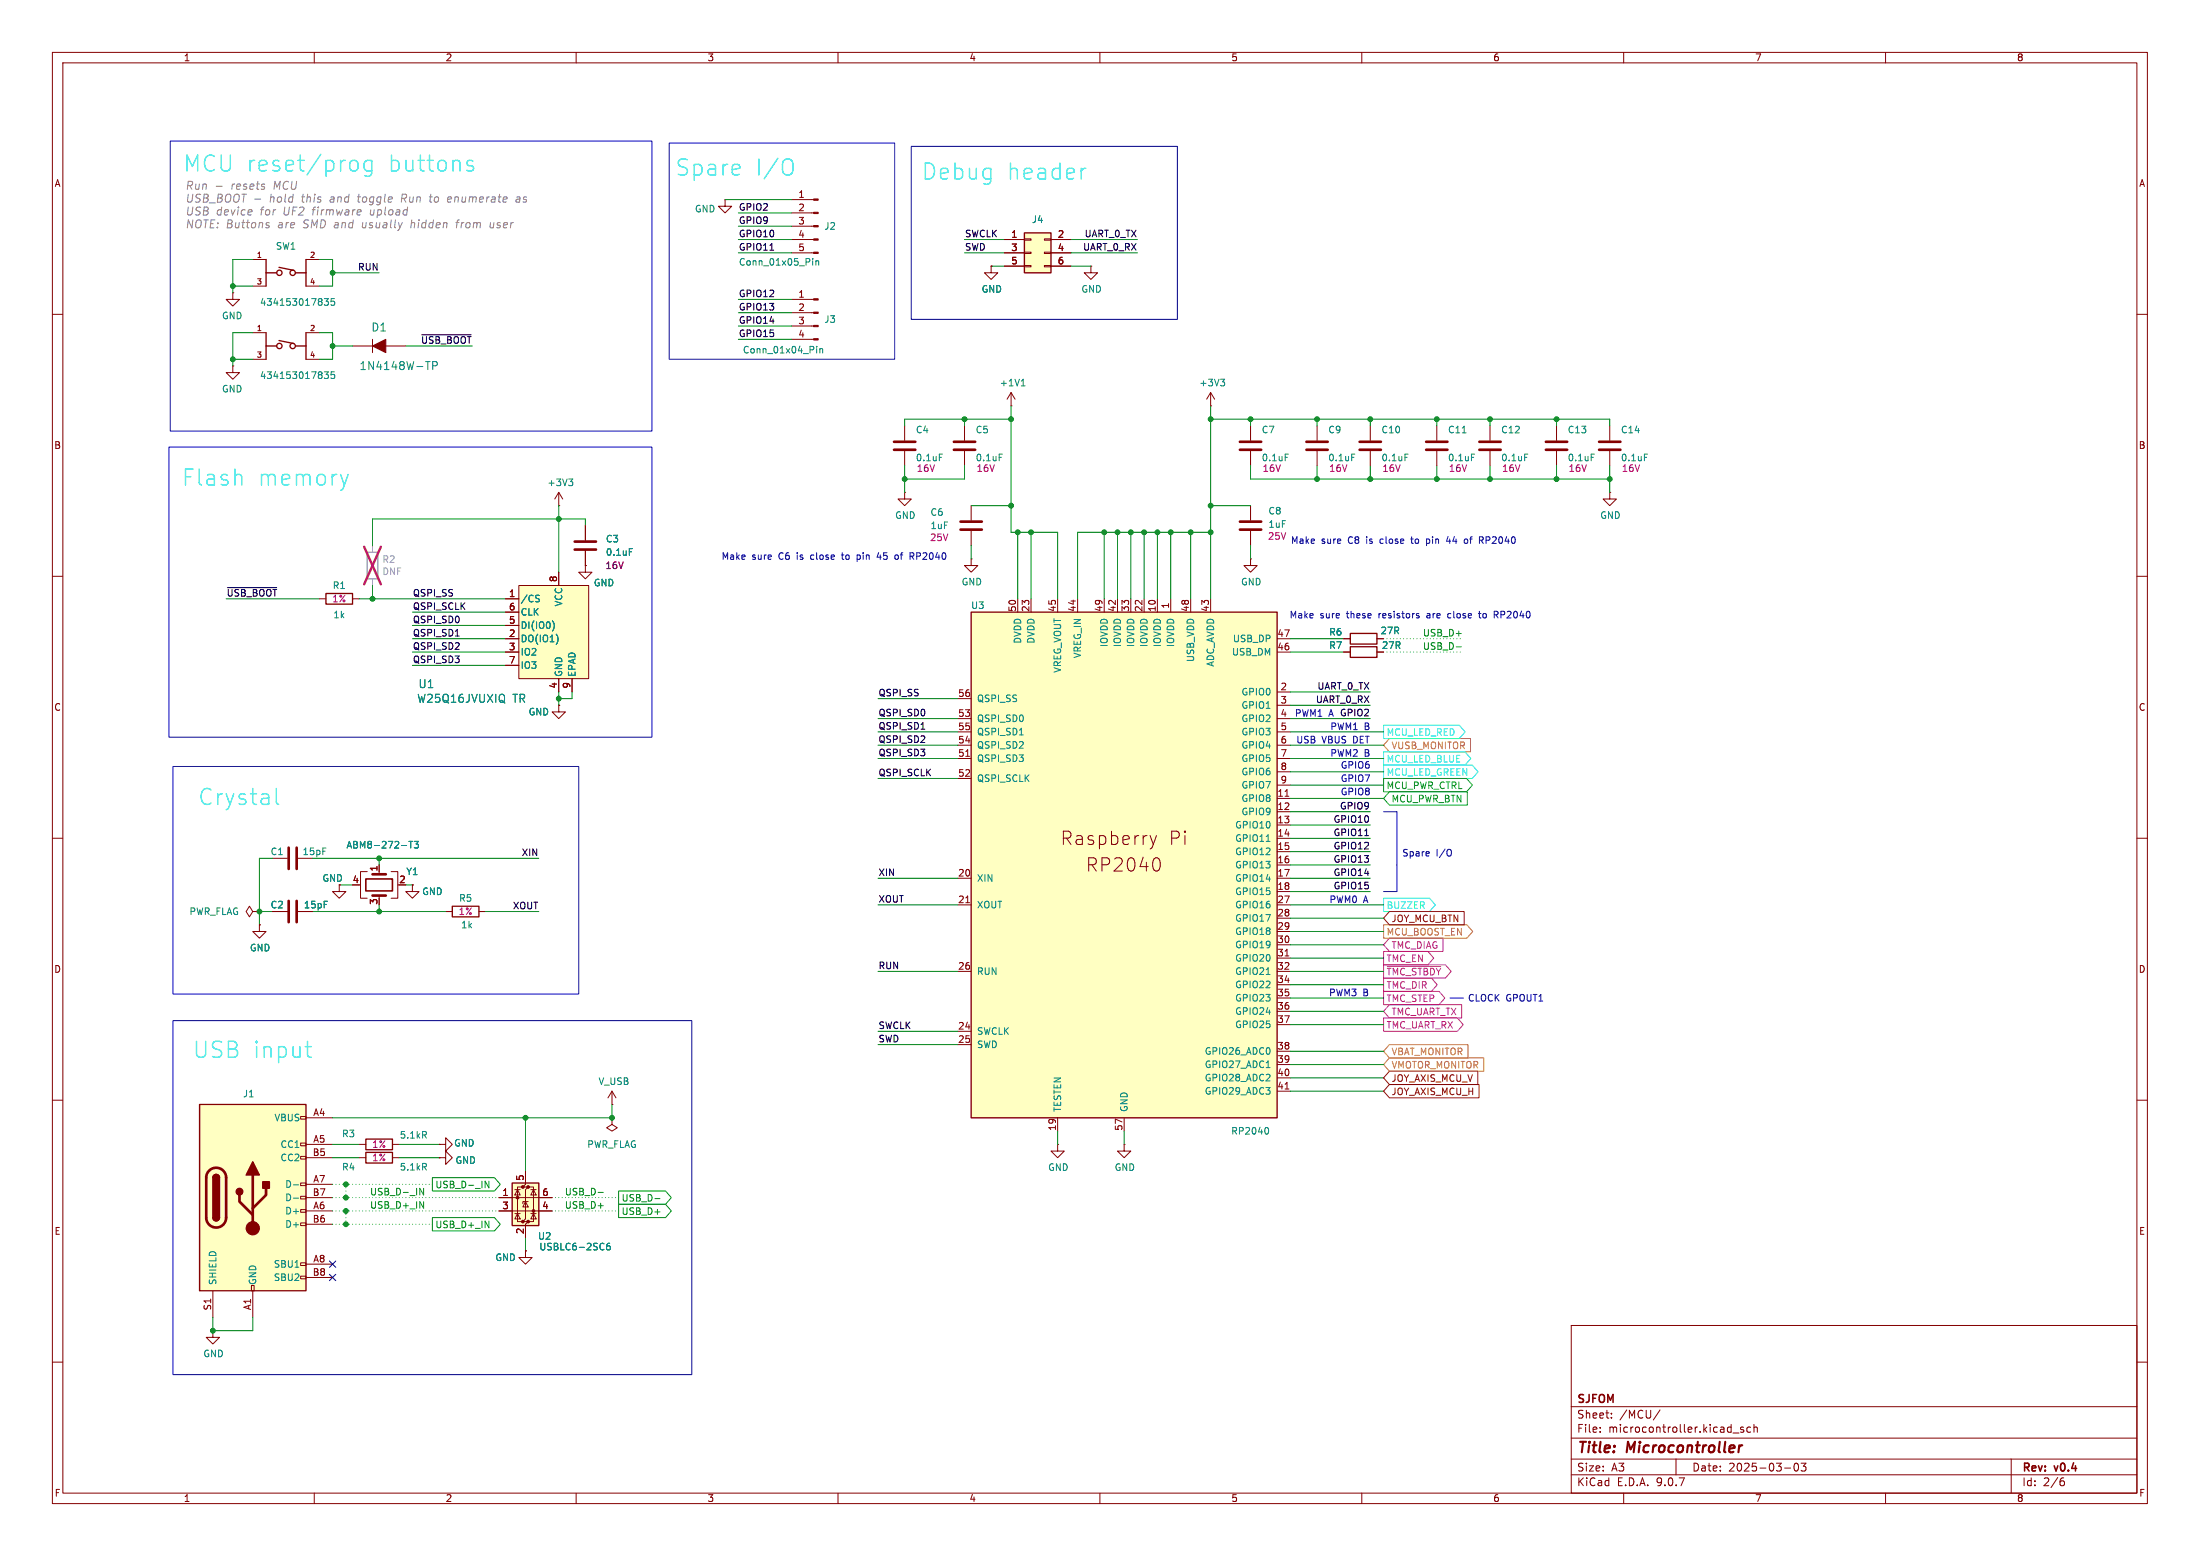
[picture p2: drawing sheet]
<svg xmlns="http://www.w3.org/2000/svg" width="297mm" height="210mm" viewBox="0 0 297 210" stroke-linecap="round" stroke-linejoin="round" font-family="sans-serif">
<path d="M0 0h297v210h-297z" fill="#fff" stroke="#fff" stroke-width=".14"/>
<g fill="none" stroke="#840000" stroke-width=".14">
<path d="M7.1 7.1h282.8v195.8h-282.8zM8.5 8.5h280v193h-280zM42.4 7.1v1.4M77.8 7.1v1.4M113.1 7.1v1.4M148.5 7.1v1.4M183.8 7.1v1.4M219.2 7.1v1.4M254.6 7.1v1.4M34.1 35h1.8M34.1 38.6h1.8M41.3 35h1.8"/>
<path d="M41.3 38.6h1.8M133.8 35.9v.9h.9l-.9 .9-.9-.9h.9M133.8 35.9h.1M147.3 35.9v.9h.9l-.9 .9-.9-.9h.9M147.3 35.9h.1M7.1 42.4h1.4M122.1 57.5v1.9M136.5 54.8h.1M136.5 53l-.5 .9M136.5 53l.5 .9M136.5 53v1.8M168.8 57.5v1.9"/>
<path d="M185 57.5v1.9M288.5 42.4h1.4M7.1 77.8h1.4M122.1 66.5v.9h.9l-.9 .8-.9-.8h.9M122.1 66.5h.1M122.1 60.9v2M168.8 75.4v.9h.9l-.9 .9-.9-.9h.9M168.8 75.4h.1M168.8 60.9v2M185 60.9v2M288.5 77.8h1.4M181.4 86.2h.9"/>
<path d="M181.4 88h.9M185.9 86.2h.9M185.9 88h.9M7.1 113.1h1.4M288.5 113.1h1.4M34.1 123l-.4-.7-.5 .7 .5 .7 .4-.7h.9M35 123h.1M36.8 123h2M40.2 123h2M7.1 148.5h1.4M288.5 148.5h1.4M212.1 178.9h76.4v22.6h-76.4z"/>
<path d="M7.1 183.8h1.4M212.1 199h76.4M212.1 196.9h76.4M212.1 194.1h76.4M212.1 189.9h76.4M216 193.2v.1M216 192.7v.1M217.5 191.3v.1M217.5 190.7v.1M224.1 190.3l-.9 1.4M226.3 196.9v2.1M234 193.4h.8"/>
<path d="M235.4 192.7l-.3-.1-.1 .2v.1l.4 .1v.3h-.4M236.3 192.7l-.3-.1-.2 .2 .1 .5h.4M236.8 192.7l.1-.1 .3 .1v.6M236.8 192.2v1.1M240.9 198.1h.8M242.3 197.6l.1-.1a.57 .57 0 0 1 .4 .5 .57 .57 0 0 1-.4 .5l-.1-.1-.1-.3zM243.2 197.5h.6l-.3 .4 .3 .1v.4l-.2 .1-.4-.1M271.5 196.9v4.6M278.3 199.9h.3l.1 .2v.3l-.4 .1M278.6 199.5h-.3M288.5 183.8h1.4M42.4 201.5v1.4"/>
<path d="M77.8 201.5v1.4M113.1 201.5v1.4M148.5 201.5v1.4M183.8 201.5v1.4M219.2 201.5v1.4M254.6 201.5v1.4"/>
</g>
<path d="M235.2 195.1l-.3 .1" fill="none" stroke="#840000" stroke-width=".28"/>
<path d="M43.8 40.3h.5l-.3 .3 .3 .1v.4l-.1 .1-.4-.1M45.1 40.3h-.4v.4l.1-.1 .3 .1 .1 .1-.1 .3-.1 .1-.3-.1M137.9 52.1h.5M138 51.4l.1-.2v.9M126.8 61.3h.4M173.5 61.3h.4M189.7 61.3h.4" fill="none" stroke="#008484" stroke-width=".14"/>
<path d="M120.7 59.6h2.9M167.4 59.6h2.9M183.6 59.6h2.8M120.7 60.7h2.9M167.4 60.7h2.9M183.6 60.7h2.8M39 121.6v2.9M40.1 121.6v2.9" fill="none" stroke="#840000" stroke-width=".36"/>
<g fill="none" stroke="#840000" stroke-width=".18">
<path d="M35.9 35v3.6M35.9 36.8h1.4M37.7 36.1l2 .4M39.9 36.8h1.4M41.3 35v3.6M182.3 85.5h3.6v1.4h-3.6zM182.3 87.3h3.6v1.4h-3.6z"/>
<circle cx="37.7" cy="36.8" r=".36"/>
<circle cx="39.5" cy="36.8" r=".36"/>
</g>
<path d="M138.3 31.4h3.6v5.4h-3.6z" fill="#ffffc2"/>
<path d="M138.3 31.4h3.6v5.4h-3.6zM44 80.1h3.6v1.4h-3.6z" fill="none" stroke="#840000" stroke-width=".18"/>
<g fill="none" stroke="#840000" stroke-width=".14">
<path d="M31.4 39.5v.9h-.9l.9 .9 .9-.9h-.9M31.4 39.5h.1M97.9 26.9v.9h-.9l.9 .9 .9-.9h-.9M97.9 26.9h.1M106.9 32.3h2.9M106.9 34.1h2.9M106.9 26.9h2.9M106.9 28.7h2.9M106.9 30.5h2.9M135.6 32.3h2.7M135.6 34.1h2.7M135.6 35.9h2.7"/>
<path d="M138.3 32.2h.9v.2h-.9zM138.3 34h.9v.2h-.9zM138.3 35.8h.9v.2h-.9zM141 32.2h.9v.2h-.9zM141 34h.9v.2h-.9zM141 35.8h.9v.2h-.9zM141.9 32.3h2.7M141.9 34.1h2.7M141.9 35.9h2.7M31.4 49.4v.9h-.9l.9 .9 .9-.9h-.9M31.4 49.4h.1M106.9 40.4h2.9"/>
<path d="M106.9 42.2h2.9M106.9 44h2.9M106.9 45.8h2.9M130.2 57.5v1.9M177.8 57.5v1.9M201.2 57.5v1.9M75.4 68.2h.1M75.4 66.5l-.5 .9M75.4 66.5l.6 .9M75.4 66.5v1.7M130.2 60.9v2M131.1 75.4v.9h.9l-.9 .9-.9-.9h.9"/>
<path d="M131.1 75.4h.1M131.1 68.2v2M131.1 71.7v1.9M168.8 68.2v2M168.8 71.7v1.9M177.8 60.9v2M201.2 60.9v2M217.3 66.5v.9h.9l-.9 .8-.9-.8h.9M217.3 66.5h.1M43.1 80.8h.9M47.6 80.8h.9M75.4 95.2v.9h.9l-.9 .9-.9-.9h.9"/>
<path d="M75.4 95.2h.1M35 124.8v.9h.9l-.9 .9-.9-.9h.9M35 124.8h.1"/>
</g>
<g fill="#840000" stroke="#840000" stroke-width=".14">
<path d="M109.8 26.9h.7v.1h-.7z"/>
<path d="M109.8 28.6h.7v.2h-.7z"/>
<path d="M109.8 30.4h.7v.2h-.7z"/>
<path d="M109.8 32.2h.7v.2h-.7z"/>
<path d="M109.8 34h.7v.2h-.7z"/>
<path d="M109.8 40.3h.7v.2h-.7z"/>
<path d="M109.8 42.1h.7v.2h-.7z"/>
<path d="M109.8 43.9h.7v.2h-.7z"/>
<path d="M109.8 45.7h.7v.2h-.7z"/>
</g>
<g fill="none" stroke="#008484" stroke-width=".14">
<path d="M109.7 34.9v.1M109.7 35.2v.6M110.1 35.2v.6M110.1 35.3l.2-.1h.2v.6M110.3 46.7v.1M110.3 47v.6M110.7 47v.6M110.7 47.1l.1-.1 .2 .1 .1 .5M76.8 64.7h.5l-.3 .3M77.2 65l.1 .2v.2l-.1 .2M134.9 61.3h.4M182.5 61.3h.4"/>
<path d="M205.8 61.3h.5"/>
</g>
<path d="M128.8 59.6h2.8M176.4 59.6h2.8M199.7 59.6h2.9M128.8 60.7h2.8M129.7 70.4h2.8M129.7 71.5h2.8M167.4 70.4h2.9M167.4 71.5h2.9M176.4 60.7h2.8M199.7 60.7h2.9" fill="none" stroke="#840000" stroke-width=".36"/>
<path d="M49.6 74.5h1.4v3.6h-1.4z" fill="none" stroke="#a1a1a1" stroke-width=".18"/>
<path d="M50.3 73.6v.9M50.3 78.1v.9" fill="none" stroke="#a1a1a1" stroke-width=".14"/>
<path d="M49.2 73.8l2.2 5.1M51.4 73.8l-2.2 5.1" fill="none" stroke="#ff2626" stroke-width=".32"/>
<path d="M70 79h9.5v12.6h-9.5z" fill="#ffffc2"/>
<g fill="none" stroke="#840000" stroke-width=".14">
<path d="M70 79h9.5v12.6h-9.5zM75.4 77.2v1.8M79 76.3v.9h.9l-.9 .9-.9-.9h.9M79 76.3h.1M68.2 80.8h1.8M68.2 82.6h1.8M68.2 84.4h1.8M68.2 86.2h1.8M68.2 88h1.8M68.2 89.8h1.8M75.4 91.6v1.8M77.2 91.6v1.8"/>
<path d="M151.8 154.5v.9h.9l-.9 .9-.9-.9h.9M151.8 154.5h.1"/>
</g>
<path d="M68.1 94.8l.1 .1M68.1 93.9v.7M72.5 80.3l.3 .1M72.6 80.8l.2 .2-.2 .2M74.6 83.8a1.06 1.06 0 0 1 0 1.3M75.3 86v.6" fill="none" stroke="#008484" stroke-width=".14"/>
<path d="M131.1 82.6h41.3v68.3h-41.3z" fill="#ffffc2"/>
<path d="M131.1 82.6h41.3v68.3h-41.3zM49.4 155.5h3.6v1.5h-3.6z" fill="none" stroke="#840000" stroke-width=".18"/>
<g fill="none" stroke="#840000" stroke-width=".14">
<path d="M79 70.9v2M79 74.4v1.9M129.3 94.3h1.8M129.3 97h1.8M129.3 98.8h1.8M137.4 80.8v1.8M139.2 80.8v1.8M142.8 80.8v1.8M145.5 80.8v1.8M149.1 80.8v1.8M150.9 80.8v1.8M152.7 80.8v1.8"/>
<path d="M154.5 80.8v1.8M156.3 80.8v1.8M158 80.8v1.8M160.7 80.8v1.8M163.4 80.8v1.8M172.4 97h1.8M172.4 98.8h1.8M172.4 86.2h1.8M172.4 88h1.8M172.4 93.4h1.8M172.4 95.2h1.8M129.3 100.6h1.8"/>
<path d="M129.3 102.4h1.8M129.3 105.1h1.8M129.3 118.5h1.8M130.4 102.1h.5M155.3 112.8l.4 1.2M155.7 114l-.2 .4M156.1 112.8l-.4 1.2M156.4 115.9a1.34 1.34 0 0 1 0 1.6M172.4 100.6h1.8M172.4 102.4h1.8M172.4 118.5h1.8M172.4 104.2h1.8"/>
<path d="M172.4 106h1.8M172.4 107.8h1.8M172.4 109.6h1.8M172.4 111.4h1.8M172.4 113.1h1.8M172.4 114.9h1.8M172.4 116.7h1.8M173.5 107.5h.5M129.3 122.1h1.8M129.3 131.1h1.8M129.3 139.2h1.8M130.4 121.8h.5"/>
<path d="M172.4 122.1h1.8M172.4 131.1h1.8M172.4 120.3h1.8M172.4 123.9h1.8M172.4 125.7h1.8M172.4 127.5h1.8M172.4 129.3h1.8M172.4 132.9h1.8M172.4 134.7h1.8M172.4 136.5h1.8M172.4 138.3h1.8M173.5 129h.5"/>
<path d="M48.5 156.3h.9M53 156.3h.9M129.3 141h1.8M142.8 150.9v1.8M151.8 150.9v1.8M172.4 141.9h1.8M172.4 143.7h1.8M172.4 145.5h1.8M172.4 147.3h1.8M173.5 147h.5M28.7 179.6v.9h.9l-.9 .9-.9-.9h.9M28.7 179.6h.1"/>
</g>
<path d="M85 74h.4M137.6 99.2h.5M170.9 113.6h.6M170.9 131.5h.6M57.3 157.5l.3 .4M57.5 157.1v.3M170.9 144.1h.6M171 152.2a.56 .56 0 0 1 0 .9" fill="none" stroke="#008484" stroke-width=".14"/>
<path d="M77.6 73.1h2.9M77.6 74.2h2.9" fill="none" stroke="#840000" stroke-width=".36"/>
<path d="M26.9 149.1h14.4v25.1h-14.4z" fill="#ffffc2"/>
<g fill="none" stroke="#840000" stroke-width=".14">
<path d="M34.1 44.9h1.8M34.1 48.5h1.8M41.3 44.9h1.8M41.3 48.5h1.8M163.4 54.8h.1M163.4 53l-.5 .9M163.4 53l.6 .9M163.4 53v1.8M40.6 150.7h.7v.3h-.7zM40.6 154.3h.7v.3h-.7zM40.6 156.1h.7v.3h-.7zM40.6 159.7h.7v.3h-.7z"/>
<path d="M41.3 150.9h3.6M41.3 154.5h3.6M41.3 156.3h3.6M41.3 159.8h3.6M28.7 174.2v3.6M33.9 173.5h.4v.7h-.4zM34.1 174.2v3.6M40.6 161.5h.7v.3h-.7zM40.6 163.3h.7v.3h-.7zM40.6 165.1h.7v.3h-.7zM40.6 170.4h.7v.4h-.7zM40.6 172.2h.7v.4h-.7z"/>
<path d="M41.3 161.6h3.6M41.3 163.4h3.6M41.3 165.2h3.6M41.3 170.6h3.6M41.3 172.4h3.6M70.9 168.8v.9h.9l-.9 .9-.9-.9h.9M70.9 168.8h.1"/>
</g>
<g fill="none" stroke="#840000" stroke-width=".18">
<path d="M35.9 44.9v3.6M35.9 46.7h1.4M37.7 46l2 .4M39.9 46.7h1.4M41.3 44.9v3.6M26.9 149.1h14.4v25.1h-14.4zM28.7 158.9a.45 .45 0 0 1 .5-.4 .45 .45 0 0 1 .4 .4M28.7 164.3a.45 .45 0 0 0 .5 .5 .45 .45 0 0 0 .4-.5"/>
<circle cx="37.7" cy="46.7" r=".36"/>
<circle cx="39.5" cy="46.7" r=".36"/>
</g>
<path d="M28.2 158a1.35 1.35 0 0 1 1.5-.3 1.35 1.35 0 0 1 .8 1.2v5.4a1.35 1.35 0 0 1-1.3 1.4 1.35 1.35 0 0 1-1.4-1.4v-5.5l.2-.4zM34.1 158.6v7.2M32.3 161.3v.9l1.8 1.8M35.9 160.4v.9l-1.8 1.8" fill="none" stroke="#840000" stroke-width=".36"/>
<g fill="#840000" stroke="#840000" stroke-width=".18">
<path d="M28.7 158.9h.9v5.4h-.9z"/>
<path d="M28.9 158.6a.45 .45 0 0 1 .5-.1 .45 .45 0 0 1 .2 .4h-.9z"/>
<path d="M28.7 164.3h.9a.45 .45 0 0 1-.4 .5 .45 .45 0 0 1-.5-.5z"/>
<path d="M34.1 156.8l.9 1.8h-1.8z"/>
<path d="M35.5 159.5h.9v.9h-.9z"/>
<circle cx="32.3" cy="160.8" r=".45"/>
</g>
<circle cx="34.1" cy="165.8" r=".9" fill="#840000" stroke="#840000" stroke-width=".14"/>
<path d="M43.8 50.2h.5l-.3 .3 .3 .1v.4l-.1 .1-.4-.1M45.1 50.2h-.4v.4l.1-.1 .3 .1 .1 .1-.1 .3-.1 .1-.3-.1M164.8 51.2h.5l-.3 .3M165.2 51.5l.1 .2v.2l-.1 .2M39.6 159.9h.7M39.6 161.7h.7" fill="none" stroke="#008484" stroke-width=".14"/>
<path d="M69.1 159.7h3.6v5.7h-3.6z" fill="#ffffc2"/>
<g fill="#840000" stroke="#840000" stroke-width=".14">
<path d="M50.3 46.7l1.8-.9v1.8z"/>
<circle cx="69.9" cy="161.6" r=".18"/>
<circle cx="70.6" cy="160.2" r=".18"/>
<circle cx="70.6" cy="164.9" r=".18"/>
<circle cx="71.3" cy="160.2" r=".18"/>
<circle cx="71.3" cy="164.9" r=".18"/>
<circle cx="72" cy="163.4" r=".18"/>
</g>
<g fill="none" stroke="#840000" stroke-width=".14">
<path d="M133.8 35.9h.1M135.6 32.3h2.7M135.6 34.1h2.7M135.6 35.9h2.7M141.9 32.3h2.7M141.9 34.1h2.7M141.9 35.9h2.7M47.6 46.7h2.7M50.3 45.8v1.8M52.1 46.7h2.7M194 57.5v1.9M210.1 57.5v1.9"/>
<path d="M217.3 57.5v1.9M75.4 77.2v1.8M79 76.3h.1M79 70.9v2M79 74.4v1.9M194 60.9v2M210.1 60.9v2M217.3 60.9v2M68.2 86.2h1.8M68.2 88h1.8M68.2 80.8h1.8M68.2 82.6h1.8"/>
<path d="M68.2 84.4h1.8M68.2 89.8h1.8M75.4 95.2h.1M75.4 91.6v1.8M77.2 91.6v1.8M181.4 86.2h.9M181.4 88h.9M185.9 86.2h.9M185.9 88h.9M36.8 115.8h2M40.2 115.8h2M45.8 119.4v.9h.9l-.9 .9-.9-.9h.9"/>
<path d="M48.5 119.4h.2M49.6 117.6h-.9v3.6h.9M51.2 116.7v.9M52.8 117.6h.9v3.6h-.9M55.7 119.4v.9h.9l-.9 .9-.9-.9h.9M55.7 119.4h.1M35 124.8h.1M36.8 123h2M40.2 123h2M51.2 120.9v.3M60.2 123h.9M64.7 123h.9"/>
<path d="M48.5 154.5h.9M53 154.5h.9M59.3 156.3h.9v-.9l.9 .9-.9 .9v-.9M59.3 156.3h.1M59.3 154.5h.9v-.9l.9 .9-.9 .9v-.9M59.3 154.5h.1M70.9 158v1.8l-.3 .4h.7l-.4 .4v3.9l-.3 .4h.7l-.4 .3v1.8M82.6 150.9v.9l.7 .4-.7 .5-.7-.5 .7-.4M82.6 150.9h.1M82.6 149.1h.1M82.6 147.3l-.5 .9M82.6 147.3l.6 .9"/>
<path d="M82.6 147.3v1.8M142.8 154.5v.9h.9l-.9 .9-.9-.9h.9M142.8 154.5h.1M67.4 161.6h7.1M67.4 163.4h7.1M69.5 163.8h.7M69.5 160.6h.7M69.9 160.6l.3 .7h-.7zM69.9 163.8l.3 .7h-.7zM70.6 160.2h-.7v4.7h.7M70.9 162.2l.4 .7h-.7zM70.9 168.8h.1"/>
<path d="M71.3 162.2h-.7v.2M71.3 160.2h.7v4.7h-.7M71.7 163.8h.7M71.7 160.6h.7M72 160.6l.4 .7h-.7zM72 163.8l.4 .7h-.7z"/>
</g>
<path d="M61.1 122.3h3.6v1.4h-3.6zM49.4 153.7h3.6v1.5h-3.6zM69.1 159.7h3.6v5.7h-3.6z" fill="none" stroke="#840000" stroke-width=".18"/>
<g fill="none" stroke="#008484" stroke-width=".14">
<path d="M57.4 48.8h.7M58.4 49.4l.5-.1 .1-.1v-.3l-.2-.1h-.4v1.1M197.4 58.4h.5M85 74h.4M198.6 61.3h.5M214.8 61.3h.4M222 61.3h.4M68.1 94.8l.1 .1M68.1 93.9v.7M72.5 80.3l.3 .1M72.6 80.8l.2 .2-.2 .2M74.6 83.8a1.06 1.06 0 0 1 0 1.3"/>
<path d="M75.3 86v.6M54.2 114.1h.7M55.2 113.6h.5M55.5 113.6v.9M55.9 113.6h.6l-.3 .3 .2 .1v.4l-.1 .1-.4-.1M57.3 153.2l.3 .4M57.5 152.8v.3M82.3 167.8h-.2a.6 .6 0 0 0 0 .9l.3-.1v-.3l-.2-.2h-.1l-.2 .2"/>
</g>
<path d="M192.5 59.6h2.9M208.7 59.6h2.9M215.9 59.6h2.9M192.5 60.7h2.9M208.7 60.7h2.9M215.9 60.7h2.9M39 114.4v2.9M40.1 114.4v2.9M50.3 118h1.8M50.3 120.9h1.8" fill="none" stroke="#840000" stroke-width=".36"/>
<path d="M49.4 118.6h3.6v1.6h-3.6z" fill="none" stroke="#840000" stroke-width=".22"/>
<path d="M187.6 99.7h10.9v1.8h-10.9l-.8-.9zM186.8 124.8h11.2l.8 .9-.8 .9h-11.2zM187.6 142.8h12.7v1.8h-12.7l-.8-.9zM187.6 141h10.6v1.8h-10.6l-.8-.9z" fill="none" stroke="#dd8500" stroke-width=".14"/>
<path d="M186.8 97.9h10.2l.8 .9-.8 .9h-10.2zM186.8 101.5h11l.8 .9-.8 .9h-11zM186.8 103.3h12l.7 .9-.7 .9h-12zM186.8 121.2h6.2l.8 .9-.8 .9h-6.2z" fill="none" stroke="#0ff" stroke-width=".14"/>
<path d="M186.8 137.4h10l.7 .9-.7 .9h-10zM186.8 133.8h7.5l.8 .9-.8 .9h-7.5zM186.8 132h6.4l.8 .9-.8 .9h-6.4zM186.8 130.2h8.3l.8 .9-.8 .9h-8.3zM186.8 128.4h6l.8 .9-.8 .9h-6zM187.3 130.4h7.2M187.6 126.6h7.2v1.8h-7.2l-.8-.9zM187.6 135.6h9.7v1.8h-9.7l-.8-.9z" fill="none" stroke="#c200c2" stroke-width=".14"/>
<path d="M196.6 87.3h.7M58.4 158.9h8.4l.7 .9-.7 .9h-8.4zM65.5 159.4l.5 .9v-.9M56.7 160.4l.5 .9v-.9M56.7 162.2l.5 .9v-.9M58.4 164.3h8.4l.7 .9-.7 .9h-8.4zM65.5 164.8l.5 .9v-.9M80.7 160.9h.7M83.5 162.5h6.3l.8 .9-.8 .9h-6.3zM83.5 160.7h6.3l.8 .9-.8 .9h-6.3zM88.4 161.8h.7" fill="none" stroke="#00c200" stroke-width=".14"/>
<path d="M186.8 105.1h11.2l.8 .9-.8 .9h-11.2zM187.6 106.9h10.5v1.8h-10.5l-.8-.9z" fill="none" stroke="#0f0" stroke-width=".14"/>
<path d="M187.6 123h10.1v1.8h-10.1l-.8-.9zM187.6 146.4h12.1v1.8h-12.1l-.8-.9zM187.6 144.6h11.9v1.8h-11.9l-.8-.9z" fill="none" stroke="#c20000" stroke-width=".14"/>
<path d="M103.9 33.8h.6M56.9 45.2h6.7M30.7 79.3h6.7M61.5 85.8h.5M124.3 98.4h.6M184.2 112.8h.5" fill="none" stroke="#000" stroke-width=".14"/>
<g fill="none" stroke="#0000c2" stroke-width=".14">
<path d="M23 19h65v39.2h-65zM90.3 19.3h30.5v29.2h-30.5zM123 19.8h35.9v23.3h-35.9zM22.8 60.3h65.2v39.2h-65.2zM113.6 74.9h.3M113.7 74.6v.9M115.7 74.9v.9M115.7 75.5h.3M116 74.9h-.3M118.6 74.6l-.2 .6h.6M120.9 74.9h.2l.2 .2-.1 .4h-.3M122.9 74.6h.3l.2 .2-.1 .2-.4 .1"/>
<path d="M123.1 75.1l.3 .4M190.4 72.7h.4M190.6 72.4v.9M192.6 72.7v.9M192.6 73.3h.2M192.8 72.7l-.2 .1M195.5 72.4l-.2 .6h.5M197.8 72.8l.2-.1 .1 .2v.4h-.1h-.2M199.7 72.4h.4l.1 .2v.3h-.5M199.9 72.9l.3 .4M191.3 83.1h.3v.2l-.3 .1M191.3 82.8h.3"/>
<path d="M195.6 82.8l-.2 .2v.2l.2 .2M199.6 82.8h.3M199.7 82.5v.8l.2 .1M201.7 82.5h.5M201.9 83l.3 .4M202.2 82.9l-.5 .1M23.3 103.5h54.8v30.7h-54.8zM186.8 109.6h1.8v10.7h-1.8M195.9 114.8v.6M23.3 137.8h70.1v47.7h-70.1zM195.8 134.7h1.8"/>
</g>
<g fill="none" stroke="#008400" stroke-width=".14">
<path d="M31.4 38.6h2.7M34.1 35h-2.7v4.5M43.1 35h1.8v3.6h-1.8M44.9 36.8h6.3M97.9 26.9h9M99.7 32.3h7.2M99.7 34.1h7.2M99.7 30.5h7.2M99.7 28.7h7.2M130.2 32.3h5.4M130.2 34.1h5.4M133.8 35.9h1.8"/>
<path d="M144.6 32.3h9M144.6 34.1h9M144.6 35.9h2.7M31.4 48.5h2.7M34.1 44.9h-2.7v4.5M43.1 44.9h1.8v3.6h-1.8M44.9 46.7h2.7M54.8 46.7h9M99.7 45.8h7.2M99.7 42.2h7.2M99.7 44h7.2M99.7 40.4h7.2"/>
<path d="M130.2 56.6v.9M136.5 56.6h-14.4v.9M136.5 54.8v17h6.3v9M163.4 56.6h53.9v.9M163.4 54.8v26M168.8 56.6v.9M177.8 56.6v.9M185 56.6v.9M194 56.6v.9M201.2 56.6v.9M210.1 56.6v.9M50.3 79v1.8"/>
<path d="M75.4 68.2v9M79 70.9v-.9h-28.7v3.6M122.1 62.9v3.6M130.2 62.9v1.8h-8.1M131.1 73.6v1.8M131.1 68.2h5.4M137.4 71.8v9M139.2 71.8v9M149.1 71.8v9M150.9 71.8v9M152.7 71.8v9M154.5 71.8v9"/>
<path d="M156.3 71.8v9M158 71.8v9M160.7 71.8v9M163.4 71.8h-17.9v9M163.4 68.2h5.4M168.8 62.9v1.8h48.5M168.8 73.6v1.8M177.8 62.9v1.8M185 62.9v1.8M194 62.9v1.8M201.2 62.9v1.8M210.1 62.9v1.8"/>
<path d="M217.3 62.9v3.6M30.5 80.8h12.6M48.5 80.8h19.7M55.7 86.2h12.5M55.7 88h12.5M55.7 89.8h12.5M55.7 84.4h12.5M55.7 82.6h12.5M75.4 93.4v1.8M77.2 93.4v.9h-1.8M118.5 94.3h10.8M118.5 98.8h10.8"/>
<path d="M118.5 97h10.8M174.2 86.2h7.2M174.2 88h7.2M174.2 98.8h12.6M174.2 97h10.8M174.2 95.2h10.8M174.2 93.4h10.8M36.8 115.8h-1.8v9M42.2 115.8h30.5M45.8 119.4h1.8M51.2 115.8v.9M54.8 119.4h.9"/>
<path d="M118.5 118.5h10.8M118.5 100.6h10.8M118.5 105.1h10.8M118.5 102.4h10.8M174.2 109.6h10.8M174.2 116.7h10.8M174.2 114.9h10.8M174.2 111.4h10.8M174.2 118.5h10.8M174.2 113.1h10.8M174.2 100.6h12.6M174.2 102.4h12.6"/>
<path d="M174.2 104.2h12.6M174.2 107.8h12.6M174.2 106h12.6M35 123h1.8M42.2 123h18M51.2 122.1v.9M65.6 123h7.1M118.5 131.1h10.8M118.5 122.1h10.8M118.5 139.2h10.8M174.2 131.1h12.6M174.2 125.7h12.6"/>
<path d="M174.2 123.9h12.6M174.2 127.5h12.6M174.2 129.3h12.6M174.2 122.1h12.6M174.2 120.3h10.8M174.2 134.7h12.6M174.2 136.5h12.6M174.2 132.9h12.6M174.2 138.3h12.6M44.9 156.3h3.6M44.9 154.5h3.6M53.9 156.3h5.4"/>
<path d="M53.9 154.5h5.4M70.9 150.9v7.1M82.6 149.1v1.8h-37.7M118.5 141h10.8M142.8 152.7v1.8M151.8 152.7v1.8M174.2 143.7h12.6M174.2 147.3h12.6M174.2 145.5h12.6M174.2 141.9h12.6M28.7 177.8v1.8h5.4v-1.8M70.9 167v1.8"/>
</g>
<g fill="none" stroke="#00c200" stroke-width=".14" stroke-dasharray="0 .4">
<path d="M186.8 86.2h10.8M186.8 88h10.8M44.9 159.8h1.8M46.7 159.8v1.8M46.7 159.8h11.7M44.9 163.4h1.8M44.9 165.2h1.8M44.9 161.6h1.8M46.7 163.4h20.7M46.7 161.6h20.7M46.7 163.4v1.8M46.7 165.2h11.7"/>
<path d="M74.5 161.6h9M74.5 163.4h9"/>
</g>
<path d="M44.5 170.2l.8 .9M44.5 172l.8 .8M45.3 170.2l-.8 .9M45.3 172l-.8 .8" fill="none" stroke="#000084" stroke-width=".14"/>
<path d="M50.2 21.6v1.8a.59 .59 0 0 1-.9 .3M50.2 21.7l-.6-.1-.2 .1-.2 .4v.6l.2 .3 .2 .1 .6-.1M106.8 21.6a1.53 1.53 0 0 1 0 1.9" fill="none" stroke="#1de8ff" stroke-width=".18"/>
<g fill="none" stroke="#848484" stroke-width=".14">
<path d="M29.2 25.1h.8M34 28.4v.2M34.4 26.9h.8M36.1 30.4h.2v.2l-.1 .2h-.2M36.1 30l.3 .1M48.6 28.3l.1 .3-.5 .1M58 26.6h.4M58.2 26.2l-.2 .9 .2 .2M60.6 26.6l-.1 .1-.1 .4 .1 .2h.2M61 26.8l-.6 .1M61.6 30h.4M61.7 29.8l-.1 1"/>
<path d="M66.2 30v.6v.1l.2 .1M70.1 26.6h-.3M70.1 26.9h-.3a.22 .22 0 0 0-.2 .2 .22 .22 0 0 0 .2 .2h.2"/>
</g>
<g fill="#008400" stroke="#008400" stroke-width=".14">
<circle cx="136.5" cy="68.2" r=".32"/>
<circle cx="136.5" cy="56.6" r=".32"/>
<circle cx="130.2" cy="56.6" r=".32"/>
<circle cx="210.1" cy="56.6" r=".32"/>
<circle cx="194" cy="56.6" r=".32"/>
<circle cx="201.2" cy="64.7" r=".32"/>
<circle cx="194" cy="64.7" r=".32"/>
<circle cx="217.3" cy="64.7" r=".32"/>
<circle cx="210.1" cy="64.7" r=".32"/>
<circle cx="201.2" cy="56.6" r=".32"/>
<circle cx="158" cy="71.8" r=".32"/>
<circle cx="168.8" cy="56.6" r=".32"/>
<circle cx="163.4" cy="68.2" r=".32"/>
<circle cx="163.4" cy="71.8" r=".32"/>
<circle cx="177.8" cy="64.7" r=".32"/>
<circle cx="177.8" cy="56.6" r=".32"/>
<circle cx="185" cy="64.7" r=".32"/>
<circle cx="185" cy="56.6" r=".32"/>
<circle cx="160.7" cy="71.8" r=".32"/>
<circle cx="156.3" cy="71.8" r=".32"/>
<circle cx="163.4" cy="56.6" r=".32"/>
<circle cx="139.2" cy="71.8" r=".32"/>
<circle cx="137.4" cy="71.8" r=".32"/>
<circle cx="44.9" cy="46.7" r=".32"/>
<circle cx="31.4" cy="48.5" r=".32"/>
<circle cx="31.4" cy="38.6" r=".32"/>
<circle cx="44.9" cy="36.8" r=".32"/>
<circle cx="51.2" cy="123" r=".32"/>
<circle cx="35" cy="123" r=".32"/>
<circle cx="122.1" cy="64.7" r=".32"/>
<circle cx="150.9" cy="71.8" r=".32"/>
<circle cx="149.1" cy="71.8" r=".32"/>
<circle cx="152.7" cy="71.8" r=".32"/>
<circle cx="154.5" cy="71.8" r=".32"/>
<circle cx="75.4" cy="94.3" r=".32"/>
<circle cx="75.4" cy="70" r=".32"/>
<circle cx="50.3" cy="80.8" r=".32"/>
<circle cx="28.7" cy="179.6" r=".32"/>
<circle cx="82.6" cy="150.9" r=".32"/>
<circle cx="51.2" cy="115.8" r=".32"/>
<circle cx="70.9" cy="150.9" r=".32"/>
</g>
<g fill="#00c200" stroke="#00c200" stroke-width=".14">
<circle cx="46.7" cy="159.8" r=".32"/>
<circle cx="46.7" cy="165.2" r=".32"/>
<circle cx="46.7" cy="161.6" r=".32"/>
<circle cx="46.7" cy="163.4" r=".32"/>
</g>
<g font-size="3" fill="#1de8ff">
<text x="24.7" y="23.4">MCU reset/prog</text>
<text x="52.5" y="23.4">buttons</text>
<text x="91.1" y="24">Spare</text>
<text x="102" y="24">I/O</text>
<text x="124.4" y="24.5">Debug</text>
<text x="136" y="24.5">header</text>
<text x="24.5" y="65.8">Flash</text>
<text x="34.8" y="65.8">memory</text>
<text x="26.7" y="108.9">Crystal</text>
<text x="26" y="143.1">USB input</text>
</g>
<g font-size="2.5" fill="#840000">
<text x="143.1" y="114.2">Raspberry</text>
<text x="146.6" y="117.8">RP2040</text>
<text x="157.7" y="114.2">Pi</text>
</g>
<g font-size="2" fill="#840000">
<text x="212.8" y="196.5">Title:</text>
<text x="219.7" y="196.5">Microcontroller</text>
</g>
<g font-size="1.5" fill="#848484">
<text x="25" y="25.8">Run</text>
<text x="25" y="27.5">USB_BOOT -</text>
<text x="25" y="29.2">USB device</text>
<text x="31.2" y="25.8">resets</text>
<text x="35.1" y="29.2">for</text>
<text x="36.4" y="27.5">hold</text>
<text x="37" y="25.8">MCU</text>
<text x="38.3" y="29.2">UF2</text>
<text x="40.8" y="27.5">this</text>
<text x="42.3" y="29.2">firmware</text>
<text x="44.7" y="27.5">and</text>
<text x="48.5" y="27.5">toggle</text>
<text x="50.2" y="29.2">upload</text>
<text x="54.5" y="27.5">Run</text>
<text x="58.5" y="27.5">to</text>
<text x="61" y="27.5">enumerate</text>
<text x="70.3" y="27.5">as</text>
<text x="25" y="31">NOTE: Buttons</text>
<text x="37.5" y="31">are</text>
<text x="41" y="31">SMD and</text>
<text x="49.1" y="31">usually</text>
<text x="55.8" y="31">hidden</text>
<text x="62" y="31">from</text>
<text x="66.7" y="31">user</text>
</g>
<g font-size="1.5" fill="#008484">
<text x="50.1" y="44.9">D1</text>
<text x="48.5" y="50.1">1N4148W-TP</text>
<text x="56.3" y="95">W25Q16JVUXIQ</text>
<text x="56.4" y="93">U1</text>
<text x="69.2" y="95">TR</text>
</g>
<g font-size="1.5" fill="#840000">
<text x="212.8" y="191.6">Sheet:</text>
<text x="212.8" y="189.6">SJFOM</text>
<text x="218.6" y="191.6">/MCU/</text>
<text x="212.8" y="193.5">File:</text>
<text x="217.1" y="193.5">microcontroller.kicad_sch</text>
<text x="212.8" y="200.7">KiCad</text>
<text x="212.8" y="198.7">Size:</text>
<text x="217.5" y="198.7">A3</text>
<text x="218.3" y="200.7">E.D.A.</text>
<text x="223.7" y="200.7">9.0.7</text>
<text x="228.4" y="198.7">Date:</text>
<text x="233.3" y="198.7">2025-03-03</text>
<text x="272.9" y="198.9">Rev:</text>
<text x="272.9" y="200.7">Id:</text>
<text x="275.8" y="200.7">2/6</text>
<text x="277.4" y="198.9">v0.4</text>
</g>
<g font-size="1.3" fill="#840000">
<text x="24.7" y="8.4">1</text>
<text x="60.1" y="8.4">2</text>
<text x="95.5" y="8.4">3</text>
<text x="130.8" y="8.4">4</text>
<text x="166.2" y="8.4">5</text>
<text x="201.5" y="8.4">6</text>
<text x="236.9" y="8.4">7</text>
<text x="272.2" y="8.4">8</text>
<text x="7.3" y="25.4">A</text>
<text x="107.7" y="26.8">1</text>
<text x="107.7" y="28.6">2</text>
<text x="288.7" y="25.4">A</text>
<text x="107.7" y="30.4">3</text>
<text x="107.7" y="32.1">4</text>
<text x="107.7" y="33.9">5</text>
<text x="136.4" y="32.1">1</text>
<text x="136.4" y="33.9">3</text>
<text x="136.4" y="35.7">5</text>
<text x="142.7" y="32.1">2</text>
<text x="142.7" y="33.9">4</text>
<text x="142.7" y="35.7">6</text>
<text x="107.7" y="40.2">1</text>
<text x="107.7" y="42">2</text>
<text x="107.7" y="43.8">3</text>
<text x="107.7" y="45.6">4</text>
<text x="7.2" y="60.7">B</text>
<text x="288.7" y="60.7">B</text>
<text x="68.6" y="80.6">1</text>
<text x="68.6" y="82.4">6</text>
<text x="75.3" y="78.6" transform="rotate(-90 75.3 78.6)">8</text>
<text x="137.2" y="82.6" transform="rotate(-90 137.2 82.6)">50</text>
<text x="139" y="82.6" transform="rotate(-90 139 82.6)">23</text>
<text x="142.6" y="82.6" transform="rotate(-90 142.6 82.6)">45</text>
<text x="145.3" y="82.6" transform="rotate(-90 145.3 82.6)">44</text>
<text x="148.9" y="82.6" transform="rotate(-90 148.9 82.6)">49</text>
<text x="150.7" y="82.6" transform="rotate(-90 150.7 82.6)">42</text>
<text x="152.5" y="82.6" transform="rotate(-90 152.5 82.6)">33</text>
<text x="154.3" y="82.6" transform="rotate(-90 154.3 82.6)">22</text>
<text x="156.1" y="82.6" transform="rotate(-90 156.1 82.6)">10</text>
<text x="157.9" y="82.2" transform="rotate(-90 157.9 82.2)">1</text>
<text x="160.6" y="82.6" transform="rotate(-90 160.6 82.6)">48</text>
<text x="163.3" y="82.6" transform="rotate(-90 163.3 82.6)">43</text>
<text x="68.6" y="84.2">5</text>
<text x="68.6" y="86">2</text>
<text x="68.6" y="87.8">3</text>
<text x="68.6" y="89.6">7</text>
<text x="172.4" y="86">47</text>
<text x="172.4" y="87.8">46</text>
<text x="75.3" y="93" transform="rotate(-90 75.3 93)">4</text>
<text x="77" y="93" transform="rotate(-90 77 93)">9</text>
<text x="129.3" y="94.1">56</text>
<text x="172.8" y="93.2">2</text>
<text x="172.8" y="95">3</text>
<text x="7.2" y="96.1">C</text>
<text x="129.3" y="96.8">53</text>
<text x="129.3" y="98.6">55</text>
<text x="129.3" y="100.4">54</text>
<text x="172.8" y="96.8">4</text>
<text x="172.8" y="98.6">5</text>
<text x="172.8" y="100.4">6</text>
<text x="288.7" y="96.1">C</text>
<text x="129.3" y="102.2">51</text>
<text x="129.3" y="104.9">52</text>
<text x="172.4" y="107.6">11</text>
<text x="172.8" y="102.2">7</text>
<text x="172.8" y="104">8</text>
<text x="172.8" y="105.8">9</text>
<text x="172.4" y="109.4">12</text>
<text x="172.4" y="111.2">13</text>
<text x="172.4" y="113">14</text>
<text x="43.5" y="119.1">GND</text>
<text x="47.5" y="119.3">4</text>
<text x="51" y="117.7" transform="rotate(-90 51 117.7)">1</text>
<text x="53.8" y="119.3">2</text>
<text x="129.3" y="118.4">20</text>
<text x="172.4" y="114.8">15</text>
<text x="172.4" y="116.6">16</text>
<text x="172.4" y="118.4">17</text>
<text x="51" y="122.2" transform="rotate(-90 51 122.2)">3</text>
<text x="129.3" y="121.9">21</text>
<text x="172.4" y="120.2">18</text>
<text x="172.4" y="121.9">27</text>
<text x="172.4" y="123.7">28</text>
<text x="172.4" y="125.5">29</text>
<text x="7.2" y="131.4">D</text>
<text x="129.3" y="130.9">26</text>
<text x="172.4" y="127.3">30</text>
<text x="172.4" y="129.1">31</text>
<text x="172.4" y="130.9">32</text>
<text x="288.7" y="131.4">D</text>
<text x="172.4" y="132.7">34</text>
<text x="172.4" y="134.5">35</text>
<text x="172.4" y="136.3">36</text>
<text x="129.3" y="139">24</text>
<text x="129.3" y="140.8">25</text>
<text x="172.4" y="138.1">37</text>
<text x="172.4" y="141.7">38</text>
<text x="172.4" y="143.5">39</text>
<text x="172.4" y="145.3">40</text>
<text x="172.4" y="147.1">41</text>
<text x="42.2" y="150.7">A4</text>
<text x="42.2" y="154.3">A5</text>
<text x="142.6" y="152.7" transform="rotate(-90 142.6 152.7)">19</text>
<text x="151.6" y="152.7" transform="rotate(-90 151.6 152.7)">57</text>
<text x="42.2" y="156.1">B5</text>
<text x="42.2" y="161.5">B7</text>
<text x="42.2" y="159.7">A7</text>
<text x="67.7" y="161.5">1</text>
<text x="70.8" y="159.4" transform="rotate(-90 70.8 159.4)">5</text>
<text x="73.1" y="161.5">6</text>
<text x="7.3" y="166.8">E</text>
<text x="42.2" y="165.1">B6</text>
<text x="42.2" y="163.3">A6</text>
<text x="67.7" y="163.3">3</text>
<text x="70.8" y="166.6" transform="rotate(-90 70.8 166.6)">2</text>
<text x="73.1" y="163.3">4</text>
<text x="288.7" y="166.8">E</text>
<text x="42.2" y="172.2">B8</text>
<text x="42.2" y="170.4">A8</text>
<text x="28.6" y="176.9" transform="rotate(-90 28.6 176.9)">S1</text>
<text x="33.9" y="176.9" transform="rotate(-90 33.9 176.9)">A1</text>
<text x="7.3" y="202.1">F</text>
<text x="24.7" y="202.9">1</text>
<text x="60.1" y="202.9">2</text>
<text x="95.5" y="202.9">3</text>
<text x="130.8" y="202.9">4</text>
<text x="166.2" y="202.9">5</text>
<text x="201.5" y="202.9">6</text>
<text x="236.9" y="202.9">7</text>
<text x="272.2" y="202.9">8</text>
<text x="288.7" y="202.1">F</text>
</g>
<g font-size="1.3" fill="#008484">
<text x="93.7" y="28.8">GND</text>
<text x="37.2" y="33.8">SW1</text>
<text x="99.7" y="36">Conn_01x05_Pin</text>
<text x="111.2" y="31.1">J2</text>
<text x="139.2" y="30.2">J4</text>
<text x="35" y="41.4">434153017835</text>
<text x="132.5" y="39.6">GND</text>
<text x="145.9" y="39.6">GND</text>
<text x="29.9" y="43.2">GND</text>
<text x="100.2" y="47.8">Conn_01x04_Pin</text>
<text x="111.2" y="43.7">J3</text>
<text x="29.9" y="53.1">GND</text>
<text x="35" y="51.3">434153017835</text>
<text x="134.9" y="52.3">+1V1</text>
<text x="161.8" y="52.3">+3V3</text>
<text x="123.6" y="58.6">C4</text>
<text x="131.7" y="58.6">C5</text>
<text x="170.3" y="58.6">C7</text>
<text x="179.2" y="58.6">C9</text>
<text x="186.4" y="58.6">C10</text>
<text x="195.4" y="58.6">C11</text>
<text x="202.6" y="58.6">C12</text>
<text x="211.6" y="58.6">C13</text>
<text x="218.8" y="58.6">C14</text>
<text x="73.8" y="65.8">+3V3</text>
<text x="123.6" y="62.4">0.1uF</text>
<text x="131.7" y="62.4">0.1uF</text>
<text x="170.3" y="62.4">0.1uF</text>
<text x="179.2" y="62.4">0.1uF</text>
<text x="186.4" y="62.4">0.1uF</text>
<text x="195.4" y="62.4">0.1uF</text>
<text x="202.6" y="62.4">0.1uF</text>
<text x="211.6" y="62.4">0.1uF</text>
<text x="218.8" y="62.4">0.1uF</text>
<text x="120.8" y="70.2">GND</text>
<text x="125.5" y="69.8">C6</text>
<text x="125.5" y="71.6">1uF</text>
<text x="171.2" y="69.6">C8</text>
<text x="171.2" y="71.4">1uF</text>
<text x="216" y="70.2">GND</text>
<text x="81.7" y="73.3">C3</text>
<text x="81.7" y="75.1">0.1uF</text>
<text x="44.8" y="79.6">R1</text>
<text x="44.9" y="83.6">1k</text>
<text x="70.2" y="81.4">/CS</text>
<text x="70.2" y="83.2">CLK</text>
<text x="76" y="81.9" transform="rotate(-90 76 81.9)">VCC</text>
<text x="80.1" y="79.3">GND</text>
<text x="129.8" y="79.2">GND</text>
<text x="131" y="82.3">U3</text>
<text x="167.5" y="79.2">GND</text>
<text x="70.2" y="85">DI(IO0)</text>
<text x="70.2" y="86.8">DO(IO1)</text>
<text x="70.2" y="88.6">IO2</text>
<text x="138" y="86.9" transform="rotate(-90 138 86.9)">DVDD</text>
<text x="139.8" y="86.9" transform="rotate(-90 139.8 86.9)">DVDD</text>
<text x="146.1" y="88.9" transform="rotate(-90 146.1 88.9)">VREG_IN</text>
<text x="149.7" y="87.4" transform="rotate(-90 149.7 87.4)">IOVDD</text>
<text x="151.5" y="87.4" transform="rotate(-90 151.5 87.4)">IOVDD</text>
<text x="153.3" y="87.4" transform="rotate(-90 153.3 87.4)">IOVDD</text>
<text x="155.1" y="87.4" transform="rotate(-90 155.1 87.4)">IOVDD</text>
<text x="156.9" y="87.4" transform="rotate(-90 156.9 87.4)">IOVDD</text>
<text x="158.7" y="87.4" transform="rotate(-90 158.7 87.4)">IOVDD</text>
<text x="161.4" y="89.4" transform="rotate(-90 161.4 89.4)">USB_VDD</text>
<text x="166.3" y="88.6">USB_DM</text>
<text x="166.4" y="86.8">USB_DP</text>
<text x="179.4" y="85.9">R6</text>
<text x="179.4" y="87.7">R7</text>
<text x="186.3" y="85.7">27R</text>
<text x="186.5" y="87.7">27R</text>
<text x="70.2" y="90.4">IO3</text>
<text x="76" y="91.4" transform="rotate(-90 76 91.4)">GND</text>
<text x="77.8" y="91.4" transform="rotate(-90 77.8 91.4)">EPAD</text>
<text x="131.8" y="94.9">QSPI_SS</text>
<text x="143.4" y="90.9" transform="rotate(-90 143.4 90.9)">VREG_VOUT</text>
<text x="164" y="90.1" transform="rotate(-90 164 90.1)">ADC_AVDD</text>
<text x="167.5" y="94">GPIO0</text>
<text x="167.5" y="95.8">GPIO1</text>
<text x="71.3" y="96.7">GND</text>
<text x="131.8" y="97.6">QSPI_SD0</text>
<text x="131.8" y="99.4">QSPI_SD1</text>
<text x="131.8" y="101.2">QSPI_SD2</text>
<text x="167.5" y="97.6">GPIO2</text>
<text x="167.5" y="99.4">GPIO3</text>
<text x="167.5" y="101.2">GPIO4</text>
<text x="131.8" y="103">QSPI_SD3</text>
<text x="131.8" y="105.7">QSPI_SCLK</text>
<text x="167.5" y="103">GPIO5</text>
<text x="167.5" y="104.8">GPIO6</text>
<text x="167.5" y="106.6">GPIO7</text>
<text x="166.7" y="112">GPIO10</text>
<text x="166.7" y="113.8">GPIO11</text>
<text x="167.5" y="108.4">GPIO8</text>
<text x="167.5" y="110.2">GPIO9</text>
<text x="36.5" y="115.6">C1</text>
<text x="40.8" y="115.6">15pF</text>
<text x="46.7" y="114.7">ABM8-272-T3</text>
<text x="54.8" y="118.2">Y1</text>
<text x="131.8" y="119.1">XIN</text>
<text x="166.7" y="115.6">GPIO12</text>
<text x="166.7" y="117.4">GPIO13</text>
<text x="166.7" y="119.1">GPIO14</text>
<text x="25.5" y="123.6">PWR_FLAG</text>
<text x="36.5" y="122.7">C2</text>
<text x="41" y="122.7">15pF</text>
<text x="56.9" y="120.9">GND</text>
<text x="61.9" y="121.8">R5</text>
<text x="62.2" y="125.4">1k</text>
<text x="131.8" y="122.7">XOUT</text>
<text x="166.7" y="120.9">GPIO15</text>
<text x="166.7" y="122.7">GPIO16</text>
<text x="166.7" y="124.5">GPIO17</text>
<text x="33.7" y="128.5">GND</text>
<text x="131.8" y="131.7">RUN</text>
<text x="166.7" y="126.3">GPIO18</text>
<text x="166.7" y="128.1">GPIO19</text>
<text x="166.7" y="129.9">GPIO20</text>
<text x="166.7" y="131.7">GPIO21</text>
<text x="166.7" y="133.5">GPIO22</text>
<text x="166.7" y="135.3">GPIO23</text>
<text x="166.7" y="137.1">GPIO24</text>
<text x="131.8" y="139.8">SWCLK</text>
<text x="131.8" y="141.6">SWD</text>
<text x="162.6" y="142.5">GPIO26_ADC0</text>
<text x="166.7" y="138.9">GPIO25</text>
<text x="32.7" y="148.2">J1</text>
<text x="80.7" y="146.6">V_USB</text>
<text x="162.6" y="144.3">GPIO27_ADC1</text>
<text x="162.6" y="146.1">GPIO28_ADC2</text>
<text x="162.6" y="147.9">GPIO29_ADC3</text>
<text x="37" y="151.5">VBUS</text>
<text x="37.8" y="155.1">CC1</text>
<text x="46.1" y="153.6">R3</text>
<text x="53.9" y="153.8">5.1kR</text>
<text x="61.2" y="154.9">GND</text>
<text x="79.2" y="155.1">PWR_FLAG</text>
<text x="143.4" y="150.1" transform="rotate(-90 143.4 150.1)">TESTEN</text>
<text x="152.4" y="150.1" transform="rotate(-90 152.4 150.1)">GND</text>
<text x="166.1" y="153.3">RP2040</text>
<text x="37.8" y="156.9">CC2</text>
<text x="38.4" y="160.5">D-</text>
<text x="46.1" y="158.1">R4</text>
<text x="53.9" y="158.1">5.1kR</text>
<text x="61.4" y="157.2">GND</text>
<text x="141.4" y="158.2">GND</text>
<text x="150.4" y="158.2">GND</text>
<text x="38.4" y="162.3">D-</text>
<text x="38.4" y="164">D+</text>
<text x="38.4" y="165.8">D+</text>
<text x="72.6" y="167.5">U2</text>
<text x="29.3" y="173.5" transform="rotate(-90 29.3 173.5)">SHIELD</text>
<text x="34.7" y="173.5" transform="rotate(-90 34.7 173.5)">GND</text>
<text x="36.9" y="171.2">SBU1</text>
<text x="36.9" y="173">SBU2</text>
<text x="66.8" y="170.3">GND</text>
<text x="72.7" y="168.9">USBLC6-2SC6</text>
<text x="27.4" y="183.3">GND</text>
</g>
<g font-size="1.3">
<text x="99.7" y="28.5">GPIO2</text>
<text x="99.7" y="30.3">GPIO9</text>
<text x="99.7" y="33.9">GPIO11</text>
<text x="99.7" y="32.1">GPIO10</text>
<text x="130.2" y="33.9">SWD</text>
<text x="130.2" y="32.1">SWCLK</text>
<text x="146.1" y="33.9">UART_0_RX</text>
<text x="146.4" y="32.1">UART_0_TX</text>
<text x="48.3" y="36.6">RUN</text>
<text x="99.7" y="40.2">GPIO12</text>
<text x="99.7" y="42">GPIO13</text>
<text x="56.8" y="46.4">~{USB_BOOT}</text>
<text x="99.7" y="45.6">GPIO15</text>
<text x="99.7" y="43.8">GPIO14</text>
<text x="30.5" y="80.6">~{USB_BOOT}</text>
<text x="55.7" y="82.4">QSPI_SCLK</text>
<text x="55.7" y="80.6">QSPI_SS</text>
<text x="55.7" y="84.2">QSPI_SD0</text>
<text x="55.7" y="89.6">QSPI_SD3</text>
<text x="55.7" y="87.8">QSPI_SD2</text>
<text x="55.7" y="86">QSPI_SD1</text>
<text x="118.5" y="94">QSPI_SS</text>
<text x="177.6" y="94.9">UART_0_RX</text>
<text x="177.8" y="93.1">UART_0_TX</text>
<text x="118.5" y="98.5">QSPI_SD1</text>
<text x="118.5" y="100.3">QSPI_SD2</text>
<text x="118.5" y="96.7">QSPI_SD0</text>
<text x="118.5" y="102.1">QSPI_SD3</text>
<text x="118.5" y="104.8">QSPI_SCLK</text>
<text x="180" y="112.9">GPIO11</text>
<text x="180" y="111.1">GPIO10</text>
<text x="180.8" y="109.3">GPIO9</text>
<text x="70.4" y="115.6">XIN</text>
<text x="118.5" y="118.3">XIN</text>
<text x="180" y="118.3">GPIO14</text>
<text x="180" y="114.7">GPIO12</text>
<text x="180" y="116.5">GPIO13</text>
<text x="69.2" y="122.8">XOUT</text>
<text x="118.5" y="121.9">XOUT</text>
<text x="180" y="120.1">GPIO15</text>
<text x="118.5" y="130.9">RUN</text>
<text x="118.5" y="140.7">SWD</text>
<text x="118.5" y="138.9">SWCLK</text>
</g>
<g font-size="1.3" fill="#840084">
<text x="123.7" y="63.8">16V</text>
<text x="131.8" y="63.8">16V</text>
<text x="170.4" y="63.8">16V</text>
<text x="179.4" y="63.8">16V</text>
<text x="186.6" y="63.8">16V</text>
<text x="195.5" y="63.8">16V</text>
<text x="202.7" y="63.8">16V</text>
<text x="211.7" y="63.8">16V</text>
<text x="218.9" y="63.8">16V</text>
<text x="81.7" y="76.9">16V</text>
<text x="125.5" y="73.2">25V</text>
<text x="171.1" y="73">25V</text>
<text x="44.8" y="81.4">1%</text>
<text x="61.8" y="123.6">1%</text>
<text x="50.2" y="155.1">1%</text>
<text x="50.2" y="156.9">1%</text>
</g>
<g font-size="1.3" fill="#a1a1a1">
<text x="51.6" y="76.1">R2</text>
<text x="51.6" y="77.7">DNF</text>
</g>
<g font-size="1.3" fill="#0000c2">
<text x="97.3" y="75.6">Make</text>
<text x="101.5" y="75.6">sure</text>
<text x="105.2" y="75.6">C6</text>
<text x="107.8" y="75.6">is</text>
<text x="109.8" y="75.6">close</text>
<text x="114.1" y="75.6">to</text>
<text x="116.3" y="75.6">pin</text>
<text x="119.2" y="75.6">45</text>
<text x="121.7" y="75.6">of</text>
<text x="123.9" y="75.6">RP2040</text>
<text x="174.2" y="73.5">Make</text>
<text x="178.4" y="73.5">sure</text>
<text x="182.1" y="73.5">C8</text>
<text x="184.7" y="73.5">is</text>
<text x="186.6" y="73.5">close</text>
<text x="191" y="73.5">to</text>
<text x="193.2" y="73.5">pin</text>
<text x="196" y="73.5">44</text>
<text x="198.6" y="73.5">of</text>
<text x="200.7" y="73.5">RP2040</text>
<text x="174" y="83.5">Make</text>
<text x="178.2" y="83.5">sure</text>
<text x="181.9" y="83.5">these</text>
<text x="186.3" y="83.5">resistors</text>
<text x="193" y="83.5">are</text>
<text x="195.9" y="83.5">close</text>
<text x="200.3" y="83.5">to</text>
<text x="202.4" y="83.5">RP2040</text>
<text x="174.7" y="96.9">PWM1</text>
<text x="174.9" y="100.5">USB</text>
<text x="178.4" y="100.5">VBUS</text>
<text x="179.4" y="96.9">A GPIO2</text>
<text x="179.5" y="98.7">PWM1</text>
<text x="182.7" y="100.5">DET</text>
<text x="184.2" y="98.7">B</text>
<text x="179.5" y="102.3">PWM2</text>
<text x="180.9" y="103.9">GPIO6</text>
<text x="180.9" y="107.5">GPIO8</text>
<text x="180.9" y="105.7">GPIO7</text>
<text x="184.2" y="102.3">B</text>
<text x="189.2" y="115.7">Spare</text>
<text x="193.9" y="115.7">I/O</text>
<text x="179.4" y="122">PWM0</text>
<text x="184" y="122">A</text>
<text x="179.3" y="134.6">PWM3</text>
<text x="184" y="134.6">B</text>
<text x="198.1" y="135.3">CLOCK</text>
<text x="203.3" y="135.3">GPOUT1</text>
</g>
<g font-size="1.3" fill="#00c200">
<text x="192" y="86">USB_D+</text>
<text x="192" y="87.8">USB_D-</text>
<text x="49.9" y="161.4">USB_D-_IN</text>
<text x="58.7" y="160.5">USB_D-_IN</text>
<text x="76.2" y="161.4">USB_D-</text>
<text x="49.9" y="163.2">USB_D+_IN</text>
<text x="58.7" y="165.9">USB_D+_IN</text>
<text x="76.2" y="163.2">USB_D+</text>
<text x="83.9" y="164.1">USB_D+</text>
<text x="83.9" y="162.3">USB_D-</text>
</g>
<g font-size="1.3" fill="#0ff">
<text x="187.1" y="99.5">MCU_LED_RED</text>
<text x="187.1" y="103">MCU_LED_BLUE</text>
<text x="187.1" y="104.8">MCU_LED_GREEN</text>
<text x="187.1" y="122.8">BUZZER</text>
</g>
<g font-size="1.3" fill="#dd8500">
<text x="187.8" y="101.3">VUSB_MONITOR</text>
<text x="187.1" y="126.4">MCU_BOOST_EN</text>
<text x="187.8" y="142.6">VBAT_MONITOR</text>
<text x="187.8" y="144.4">VMOTOR_MONITOR</text>
</g>
<g font-size="1.3" fill="#0f0">
<text x="187.1" y="106.6">MCU_PWR_CTRL</text>
<text x="187.8" y="108.4">MCU_PWR_BTN</text>
</g>
<g font-size="1.3" fill="#c20000">
<text x="187.8" y="124.6">JOY_MCU_BTN</text>
<text x="187.8" y="147.9">JOY_AXIS_MCU_H</text>
<text x="187.8" y="146.2">JOY_AXIS_MCU_V</text>
</g>
<g font-size="1.3" fill="#c200c2">
<text x="187.1" y="131.8">~{TMC_STBDY}</text>
<text x="187.1" y="130">TMC_EN</text>
<text x="187.8" y="128.2">TMC_DIAG</text>
<text x="187.1" y="135.4">TMC_STEP</text>
<text x="187.1" y="133.6">TMC_DIR</text>
<text x="187.8" y="137.2">TMC_UART_TX</text>
<text x="187.1" y="139">TMC_UART_RX</text>
</g>
<g font-size="1" fill="#840000">
<text x="34.6" y="34.8">1</text>
<text x="41.8" y="34.8">2</text>
<text x="34.6" y="38.4">3</text>
<text x="41.8" y="38.4">4</text>
<text x="34.6" y="44.7">1</text>
<text x="41.8" y="44.7">2</text>
<text x="34.6" y="48.3">3</text>
<text x="41.8" y="48.3">4</text>
</g>
</svg>
